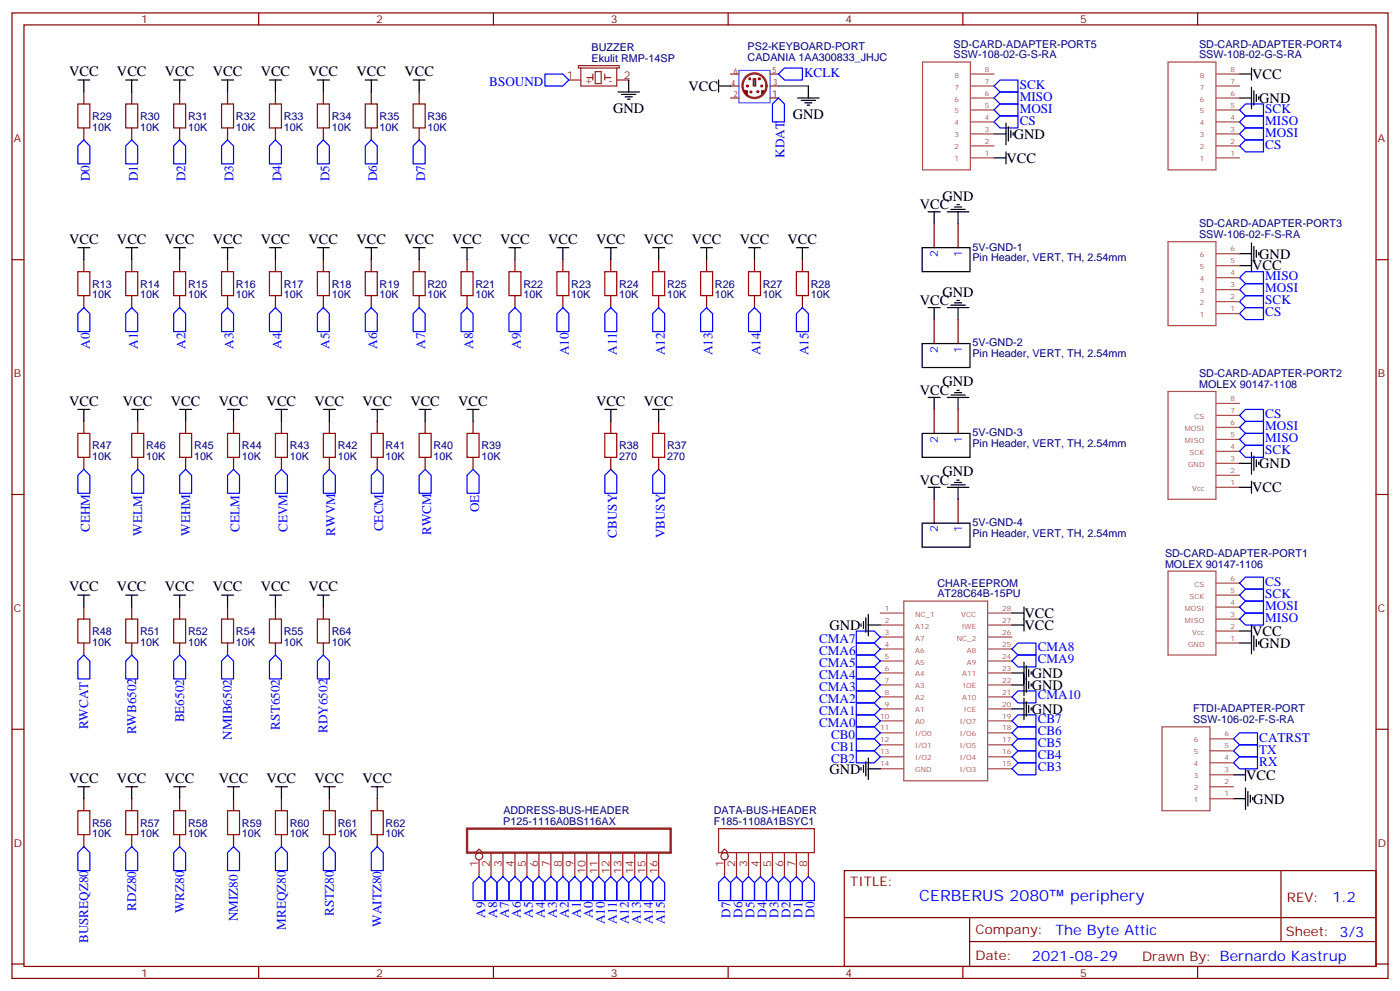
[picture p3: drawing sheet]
<svg xmlns="http://www.w3.org/2000/svg" width="412mm" height="292mm" viewBox="0 0 412 292" stroke-linecap="round" stroke-linejoin="round" font-family="sans-serif">
<g fill="none" stroke="#870000" stroke-width=".35">
<path d="M3.5 3.8h405.4v284.3h-405.4zM7.1 7.3h398.2v277.3h-398.2zM76.2 3.8v3.5M145.3 3.8v3.5M214.5 3.8v3.5M283.6 3.8v3.5M352.8 3.8v3.5M24.7 27.1v3.5M24.7 37.7v3.5M38.8 27.1v3.5M38.8 37.7v3.5M52.9 27.1v3.5"/>
<path d="M52.9 37.7v3.5M67 27.1v3.5M67 37.7v3.5M81.1 27.1v3.5M81.1 37.7v3.5M95.2 27.1v3.5M95.2 37.7v3.5M109.4 27.1v3.5M109.4 37.7v3.5M123.5 27.1v3.5M123.5 37.7v3.5M3.5 76.5h3.6"/>
<path d="M24.7 76.5v3.5M38.8 76.5v3.5M52.9 76.5v3.5M67 76.5v3.5M81.1 76.5v3.5M95.2 76.5v3.5M109.4 76.5v3.5M123.5 76.5v3.5M137.6 76.5v3.5M151.7 76.5v3.5M165.8 76.5v3.5M179.9 76.5v3.5"/>
<path d="M194 76.5v3.5M208.1 76.5v3.5M222.2 76.5v3.5M236.4 76.5v3.5M405.3 76.5h3.6M24.7 87.1v3.5M38.8 87.1v3.5M52.9 87.1v3.5M67 87.1v3.5M81.1 87.1v3.5M95.2 87.1v3.5M109.4 87.1v3.5"/>
<path d="M123.5 87.1v3.5M137.6 87.1v3.5M151.7 87.1v3.5M165.8 87.1v3.5M179.9 87.1v3.5M194 87.1v3.5M208.1 87.1v3.5M222.2 87.1v3.5M236.4 87.1v3.5M24.7 124.1v3.5M24.7 134.7v3.5M40.6 124.1v3.5"/>
<path d="M40.6 134.7v3.5M54.7 124.1v3.5M54.7 134.7v3.5M68.8 124.1v3.5M68.8 134.7v3.5M82.9 124.1v3.5M82.9 134.7v3.5M97 124.1v3.5M97 134.7v3.5M111.1 124.1v3.5M111.1 134.7v3.5M125.2 124.1v3.5"/>
<path d="M125.2 134.7v3.5M139.3 124.1v3.5M139.3 134.7v3.5M179.9 124.1v3.5M179.9 134.7v3.5M194 124.1v3.5M194 134.7v3.5M3.5 145.6h3.6M405.3 145.6h3.6M24.7 178.8v3.5M38.8 178.8v3.5M52.9 178.8v3.5"/>
<path d="M67 178.8v3.5M81.1 178.8v3.5M24.7 189.4v3.5M38.8 189.4v3.5M52.9 189.4v3.5M67 189.4v3.5M81.1 189.4v3.5M3.5 214.8h3.6M405.3 214.8h3.6M24.7 235.2v3.6M38.8 235.2v3.6M52.9 235.2v3.6"/>
<path d="M68.8 235.2v3.6M82.9 235.2v3.6M97 235.2v3.6M24.7 245.8v3.5M38.8 245.8v3.5M52.9 245.8v3.5M68.8 245.8v3.5M82.9 245.8v3.5M97 245.8v3.5M248.7 256.4h156.6v28.2h-156.6zM377.3 256.4v20.9M248.7 270.2h156.5"/>
<path d="M285.6 277.3h119.6M285.6 270.2v14.2M3.5 283.9h3.6M76.2 284.6v3.5M145.3 284.6v3.5M214.5 284.6v3.5M283.6 284.6v3.5M352.8 284.6v3.5M405.3 283.9h3.6"/>
</g>
<g fill="none" stroke="#a10000" stroke-width=".35">
<path d="M22.9 30.6h3.6v7.1h-3.6zM37 30.6h3.6v7.1h-3.6zM51.2 30.6h3.5v7.1h-3.5zM65.3 30.6h3.5v7.1h-3.5zM79.4 30.6h3.5v7.1h-3.5zM93.5 30.6h3.5v7.1h-3.5zM107.6 30.6h3.5v7.1h-3.5zM121.7 30.6h3.5v7.1h-3.5zM22.9 80h3.6v7.1h-3.6zM37 80h3.6v7.1h-3.6zM51.2 80h3.5v7.1h-3.5zM65.3 80h3.5v7.1h-3.5z"/>
<path d="M79.4 80h3.5v7.1h-3.5zM93.5 80h3.5v7.1h-3.5zM107.6 80h3.5v7.1h-3.5zM121.7 80h3.5v7.1h-3.5zM135.8 80h3.5v7.1h-3.5zM149.9 80h3.6v7.1h-3.6zM164 80h3.6v7.1h-3.6zM178.2 80h3.5v7.1h-3.5zM192.3 80h3.5v7.1h-3.5zM206.4 80h3.5v7.1h-3.5zM220.5 80h3.5v7.1h-3.5zM234.6 80h3.5v7.1h-3.5z"/>
<path d="M22.9 127.6h3.6v7.1h-3.6zM38.8 127.6h3.5v7.1h-3.5zM52.9 127.6h3.5v7.1h-3.5zM67 127.6h3.6v7.1h-3.6zM81.1 127.6h3.6v7.1h-3.6zM95.2 127.6h3.6v7.1h-3.6zM109.4 127.6h3.5v7.1h-3.5zM123.5 127.6h3.5v7.1h-3.5zM137.6 127.6h3.5v7.1h-3.5zM178.2 127.6h3.5v7.1h-3.5zM192.3 127.6h3.5v7.1h-3.5zM22.9 182.3h3.6v7.1h-3.6z"/>
<path d="M37 182.3h3.6v7.1h-3.6zM51.2 182.3h3.5v7.1h-3.5zM65.3 182.3h3.5v7.1h-3.5zM79.4 182.3h3.5v7.1h-3.5zM22.9 238.8h3.6v7h-3.6zM37 238.8h3.6v7h-3.6zM51.2 238.8h3.5v7h-3.5zM67 238.8h3.6v7h-3.6zM81.1 238.8h3.6v7h-3.6zM95.2 238.8h3.6v7h-3.6z"/>
</g>
<g fill="none" stroke="#00f" stroke-width=".35">
<path d="M24.7 41.2l1.8 1.8v5.3h-3.6v-5.3zM38.8 41.2l1.8 1.8v5.3h-3.6v-5.3zM52.9 41.2l1.8 1.8v5.3h-3.5v-5.3zM67 41.2l1.8 1.8v5.3h-3.5v-5.3zM79.4 43l1.7-1.8 1.8 1.8v5.3h-3.5zM95.2 41.2l1.8 1.8v5.3h-3.5v-5.3zM109.4 41.2l1.7 1.8v5.3h-3.5v-5.3zM123.5 41.2l1.7 1.8v5.3h-3.5v-5.3zM24.7 90.6l1.8 1.8v5.2h-3.6v-5.2zM38.8 90.6l1.8 1.8v5.2h-3.6v-5.2zM52.9 90.6l1.8 1.8v5.2h-3.5v-5.2zM67 90.6l1.8 1.8v5.2h-3.5v-5.2z"/>
<path d="M79.4 92.4l1.7-1.8 1.8 1.8v5.2h-3.5zM95.2 90.6l1.8 1.8v5.2h-3.5v-5.2zM109.4 90.6l1.7 1.8v5.2h-3.5v-5.2zM123.5 90.6l1.7 1.8v5.2h-3.5v-5.2zM137.6 90.6l1.7 1.8v5.2h-3.5v-5.2zM151.7 90.6l1.8 1.8v5.2h-3.6v-5.2zM165.8 90.6l1.8 1.8v5.2h-3.6v-5.2zM179.9 90.6l1.8 1.8v5.2h-3.5v-5.2zM194 90.6l1.8 1.8v5.2h-3.5v-5.2zM208.1 90.6l1.8 1.8v5.2h-3.5v-5.2zM222.2 90.6l1.8 1.8v5.2h-3.5v-5.2zM236.4 90.6l1.7 1.8v5.2h-3.5v-5.2z"/>
<path d="M22.9 140l1.8-1.8 1.8 1.8v5.3h-3.6zM38.8 140l1.8-1.8 1.7 1.8v5.3h-3.5zM54.7 138.2l1.7 1.8v5.3h-3.5v-5.3zM68.8 138.2l1.8 1.8v5.3h-3.6v-5.3zM82.9 138.2l1.8 1.8v5.3h-3.6v-5.3zM95.2 140l1.8-1.8 1.8 1.8v5.3h-3.6zM111.1 138.2l1.8 1.8v5.3h-3.5v-5.3zM125.2 138.2l1.8 1.8v5.3h-3.5v-5.3zM139.3 138.2l1.8 1.8v5.3h-3.5v-5.3zM179.9 138.2l1.8 1.8v5.3h-3.5v-5.3zM194 138.2l1.8 1.8v5.3h-3.5v-5.3zM22.9 194.7l1.8-1.8 1.8 1.8v5.3h-3.6z"/>
<path d="M38.8 192.9l1.8 1.8v5.3h-3.6v-5.3zM52.9 192.9l1.8 1.8v5.3h-3.5v-5.3zM67 192.9l1.8 1.8v5.3h-3.5v-5.3zM81.1 192.9l1.8 1.8v5.3h-3.5v-5.3zM24.7 249.3l1.8 1.8v5.3h-3.6v-5.3zM38.8 249.3l1.8 1.8v5.3h-3.6v-5.3zM52.9 249.3l1.8 1.8v5.3h-3.5v-5.3zM68.8 249.3l1.8 1.8v5.3h-3.6v-5.3zM82.9 249.3l1.8 1.8v5.3h-3.6v-5.3zM97 249.3l1.8 1.8v5.3h-3.6v-5.3z"/>
</g>
<g fill="none" stroke="#000" stroke-width=".35">
<path d="M22.9 120.6h3.6M24.7 120.6v3.5M38.8 120.6h3.5M40.6 120.6v3.5M52.9 120.6h3.5M54.7 120.6v3.5M67 120.6h3.6M68.8 120.6v3.5M81.1 120.6h3.6M82.9 120.6v3.5M95.2 120.6h3.6M97 120.6v3.5"/>
<path d="M109.4 120.6h3.5M111.1 120.6v3.5M123.5 120.6h3.5M125.2 120.6v3.5M137.6 120.6h3.5M139.3 120.6v3.5M178.2 120.6h3.5M179.9 120.6v3.5M192.3 120.6h3.5M194 120.6v3.5M22.9 175.3h3.6M24.7 175.3v3.5"/>
<path d="M37 175.3h3.6M38.8 175.3v3.5M51.2 175.3h3.5M52.9 175.3v3.5M65.3 175.3h3.5M67 175.3v3.5M79.4 175.3h3.5M81.1 175.3v3.5M22.9 231.7h3.6M24.7 231.7v3.5M37 231.7h3.6M38.8 231.7v3.5"/>
<path d="M51.2 231.7h3.5M52.9 231.7v3.5M67 231.7h3.6M68.8 231.7v3.5M81.1 231.7h3.6M82.9 231.7v3.5M95.2 231.7h3.6M97 231.7v3.5"/>
</g>
<path d="M217.7 20.7h9.1v9.6h-9.1z" fill="#fff" stroke="#09f" stroke-width=".35"/>
<path d="M224.4 26.7h1l-1 1.5z" fill="#333" stroke="#900" stroke-width=".35"/>
<circle cx="222.2" cy="25.2" r="3.6" fill="none" stroke="#8c2424" stroke-width=".71"/>
<path d="M221.9 23.2h.7v2.1h-.7z" fill="#666" stroke="#900" stroke-width=".35"/>
<path d="M215.2 25.3h2.5M215.2 28.9h2.5M215.2 21.8h2.5M226.8 25.3h2.5M226.8 28.9h2.5M226.8 21.8h2.5" fill="none" stroke="#8c2424" stroke-width=".35"/>
<g fill="#666" stroke="#900" stroke-width=".35">
<circle cx="220.8" cy="23.2" r=".26"/>
<circle cx="220.1" cy="25.3" r=".26"/>
<circle cx="223.7" cy="23.2" r=".26"/>
<circle cx="224.4" cy="25.3" r=".26"/>
<circle cx="223.2" cy="27" r=".26"/>
</g>
<path d="M219.1 26.7h1v1.5z" fill="#333" stroke="#900" stroke-width=".35"/>
<circle cx="221.2" cy="27.1" r=".26" fill="#666" stroke="#900" stroke-width=".35"/>
<g fill="none" stroke="#8c2424" stroke-width=".35">
<path d="M170.4 19.3h12v.7h-12zM167.6 23.6h3.5M171.1 20v5.3h10.6v-5.3M172.9 22.9h1.7M174.6 21.8v1.8M175.3 21.1h1.8v3.5h-1.8zM178.2 22.9h1.7M178.2 21.8v1.8M181.7 23.6h3.5M140.1 251.1l1-1.1 1.1 1.1M141.1 253.2v5M144.6 251.1v7.1"/>
<path d="M148.2 251.1v7.1M151.7 251.1v7.1M155.2 251.1v7.1M158.7 251.1v7.1M162.3 251.1v7.1M165.8 251.1v7.1M169.3 251.1v7.1M172.9 251.1v7.1M176.4 251.1v7.1M179.9 251.1v7.1M183.4 251.1v7.1M187 251.1v7.1"/>
<path d="M190.5 251.1v7.1M194 251.1v7.1M211.7 244.1h28.2v7h-28.2zM212.4 251.1l1-1.1 1.1 1.1M213.4 253.2v5M217 251.1v7.1M220.5 251.1v7.1M224 251.1v7.1M227.5 251.1v7.1M231.1 251.1v7.1M234.6 251.1v7.1M238.1 251.1v7.1"/>
<circle cx="141.1" cy="252.2" r="1.06"/>
<circle cx="213.4" cy="252.2" r="1.06"/>
</g>
<g fill="none" stroke="#00f" stroke-width=".35">
<path d="M160.5 21.8h5.3l1.8 1.8-1.8 1.7h-5.3zM229.3 21.8l1.8-1.8h5.3v3.6h-5.3zM229.3 28.9l1.8 1.7v5.3h-3.6v-5.3zM292.8 25.3l1.8-1.7h5.3v3.5h-5.3zM292.8 28.9l1.8-1.8h5.3v3.5h-5.3zM292.8 35.9l1.8-1.8h5.3v3.6h-5.3zM294.6 30.6h5.3v3.5h-5.3l-1.8-1.7zM365.1 32.4l1.8-1.8h5.3v3.5h-5.3zM365.1 35.9l1.8-1.8h5.3v3.6h-5.3zM365.1 39.4l1.8-1.7h5.3v3.5h-5.3zM365.1 43l1.8-1.8h5.3v3.5h-5.3zM365.1 88.8l1.8-1.7h5.3v3.5h-5.3z"/>
<path d="M365.1 81.8l1.8-1.8h5.3v3.5h-5.3zM365.1 85.3l1.8-1.8h5.3v3.6h-5.3zM365.1 92.4l1.8-1.8h5.3v3.5h-5.3zM365.1 122.3l1.8-1.7h5.3v3.5h-5.3zM365.1 125.9l1.8-1.8h5.3v3.5h-5.3zM365.1 129.4l1.8-1.8h5.3v3.6h-5.3zM365.1 132.9l1.8-1.7h5.3v3.5h-5.3zM365.1 175.3l1.8-1.8h5.3v3.5h-5.3zM365.1 178.8l1.8-1.8h5.3v3.6h-5.3zM365.1 171.7l1.8-1.7h5.3v3.5h-5.3zM95.2 192.9l1.8 1.8v5.3h-3.5v-5.3zM252.2 185.8h5.3l1.8 1.8-1.8 1.8h-5.3z"/>
<path d="M252.2 189.4h5.3l1.8 1.7-1.8 1.8h-5.3zM252.2 192.9h5.3l1.8 1.8-1.8 1.7h-5.3zM252.2 196.4h5.3l1.8 1.8-1.8 1.8h-5.3zM252.2 200h5.3l1.8 1.7-1.8 1.8h-5.3zM298.1 194.7l1.8-1.8h5.3v3.5h-5.3zM298.1 191.1l1.8-1.7h5.3v3.5h-5.3zM365.1 182.3l1.8-1.7h5.3v3.5h-5.3zM252.2 217.6h5.3l1.8 1.8-1.8 1.7h-5.3zM252.2 214.1h5.3l1.8 1.7-1.8 1.8h-5.3zM252.2 203.5h5.3l1.8 1.7-1.8 1.8h-5.3zM252.2 207h5.3l1.8 1.8-1.8 1.7h-5.3zM252.2 210.5h5.3l1.8 1.8-1.8 1.8h-5.3z"/>
<path d="M298.1 212.3l1.8-1.8h5.3v3.6h-5.3zM298.1 215.8l1.8-1.7h5.3v3.5h-5.3zM298.1 219.4l1.8-1.8h5.3v3.5h-5.3zM298.1 205.2l1.8-1.7h5.3v3.5h-5.3zM365.1 215.8h5.3v3.6h-5.3l-1.7-1.8zM365.1 219.4h5.3v3.5h-5.3l-1.7-1.8zM252.2 221.1h5.3l1.8 1.8-1.8 1.7h-5.3zM298.1 222.9l1.8-1.8h5.3v3.5h-5.3zM298.1 226.4l1.8-1.8h5.3v3.6h-5.3zM363.4 224.6l1.7-1.7h5.3v3.5h-5.3zM111.1 249.3l1.8 1.8v5.3h-3.5v-5.3zM141.1 258.2l1.8 1.7v5.3h-3.6v-5.3z"/>
<path d="M144.6 258.2l1.8 1.7v5.3h-3.5v-5.3zM148.2 258.2l1.7 1.7v5.3h-3.5v-5.3zM151.7 258.2l1.8 1.7v5.3h-3.6v-5.3zM155.2 258.2l1.8 1.7v5.3h-3.5v-5.3zM158.7 258.2l1.8 1.7v5.3h-3.5v-5.3zM162.3 258.2l1.7 1.7v5.3h-3.5v-5.3zM165.8 258.2l1.8 1.7v5.3h-3.6v-5.3zM169.3 258.2l1.8 1.7v5.3h-3.5v-5.3zM172.9 258.2l1.7 1.7v5.3h-3.5v-5.3zM176.4 258.2l1.8 1.7v5.3h-3.6v-5.3zM179.9 258.2l1.8 1.7v5.3h-3.5v-5.3zM183.4 258.2l1.8 1.7v5.3h-3.5v-5.3z"/>
<path d="M187 258.2l1.7 1.7v5.3h-3.5v-5.3zM190.5 258.2l1.8 1.7v5.3h-3.6v-5.3zM194 258.2l1.8 1.7v5.3h-3.5v-5.3zM213.4 258.2l1.8 1.7v5.3h-3.5v-5.3zM217 258.2l1.7 1.7v5.3h-3.5v-5.3zM220.5 258.2l1.7 1.7v5.3h-3.5v-5.3zM224 258.2l1.8 1.7v5.3h-3.6v-5.3zM227.5 258.2l1.8 1.7v5.3h-3.5v-5.3zM231.1 258.2l1.7 1.7v5.3h-3.5v-5.3zM234.6 258.2l1.8 1.7v5.3h-3.6v-5.3zM238.1 258.2l1.8 1.7v5.3h-3.5v-5.3z"/>
</g>
<g fill="none" stroke="#000" stroke-width=".35">
<path d="M22.9 23.6h3.6M24.7 23.6v3.5M37 23.6h3.6M38.8 23.6v3.5M51.2 23.6h3.5M52.9 23.6v3.5M65.3 23.6h3.5M67 23.6v3.5M79.4 23.6h3.5M81.1 23.6v3.5M93.5 23.6h3.5M95.2 23.6v3.5"/>
<path d="M107.6 23.6h3.5M109.4 23.6v3.5M121.7 23.6h3.5M123.5 23.6v3.5M182 27.1h6.4M183.1 27.8h4.2M184.1 28.5h2.2M184.9 29.2h.7M185.2 23.6v3.5M211.7 25.3h3.5M211.7 23.6v3.5M234.9 28.9h6.4"/>
<path d="M236 29.6h4.2M237.1 30.3h2.1M237.8 31h.7M238.1 25.3v3.6M292.8 39.4h3.5M296.3 36.3v6.3M297 37.3v4.3M297.7 38.4v2.1M298.4 39.1v.7M365.1 28.9h3.6M365.1 21.8h3.6M368.7 20v3.6"/>
<path d="M368.7 25.7v6.3M369.4 26.7v4.3M370.1 27.8v2.1M370.8 28.5v.7M292.8 46.5h3.5M296.3 44.7v3.6M22.9 73h3.6M24.7 73v3.5M37 73h3.6M38.8 73v3.5M51.2 73h3.5M52.9 73v3.5"/>
<path d="M65.3 73h3.5M67 73v3.5M79.4 73h3.5M81.1 73v3.5M93.5 73h3.5M95.2 73v3.5M107.6 73h3.5M109.4 73v3.5M121.7 73h3.5M123.5 73v3.5M135.8 73h3.5M137.6 73v3.5"/>
<path d="M149.9 73h3.6M151.7 73v3.5M164 73h3.6M165.8 73v3.5M178.2 73h3.5M179.9 73v3.5M192.3 73h3.5M194 73v3.5M206.4 73h3.5M208.1 73v3.5M220.5 73h3.5M222.2 73v3.5"/>
<path d="M234.6 73h3.5M236.4 73v3.5M271.6 73h14.2v7h-14.2zM273.4 62.4h3.5M275.2 62.4v3.5M279 62.4h6.4M280.1 61.7h4.2M281.2 61h2.1M281.9 60.3h.7M282.2 62.4v3.5M365.1 74.7h3.6M365.1 78.2h3.6"/>
<path d="M368.7 71.5v8.5M369.4 72.6v4.2M370.1 73.7v2.1M370.8 74.4v.7M273.4 90.6h3.5M275.2 90.6v3.5M279 90.6h6.4M280.1 89.9h4.2M281.2 89.2h2.1M281.9 88.5h.7M282.2 90.6v3.5M271.6 101.2h14.2v7h-14.2z"/>
<path d="M273.4 117.1h3.5M275.2 117.1v3.5M279 117.1h6.4M280.1 116.3h4.2M281.2 115.6h2.1M281.9 114.9h.7M282.2 117.1v3.5M271.6 127.6h14.2v7.1h-14.2zM365.1 136.5h3.6M368.7 133.3v6.3M369.4 134.3v4.3M370.1 135.4v2.1"/>
<path d="M370.8 136.1v.7M271.6 154.1h14.2v7h-14.2zM273.4 143.5h3.5M275.2 143.5v3.5M279 143.5h6.4M280.1 142.8h4.2M281.2 142.1h2.1M281.9 141.4h.7M282.2 143.5v3.5M365.1 143.5h3.6M368.7 141.7v3.6M93.5 175.3h3.5"/>
<path d="M95.2 175.3v3.5M301.6 178.8v7M253.6 183.7v.7M254.4 183v2.1M255.1 182v4.2M255.8 184.1h3.5M255.8 180.9v6.4M298.1 198.2h3.5M298.1 184.1h3.5M298.1 180.6h3.5M301.6 195v9.9M302.3 196.1v7.7"/>
<path d="M303 197.1v2.1M303.7 197.8v.7M365.1 189.4h3.6M365.1 185.8h3.6M368.7 184.1v8.4M369.4 187.3v4.2M370.1 188.3v2.1M370.8 189v.7M298.1 201.7h3.5M298.1 208.8h3.5M301.6 205.6v6.3M302.3 206.7v4.2"/>
<path d="M303 200.7v2.1M303 207.7v2.1M303.7 201.4v.7M303.7 208.4v.7M109.4 231.7h3.5M111.1 231.7v3.5M253.6 226.1v.7M254.4 225.4v2.1M255.1 224.3v4.2M255.8 223.2v6.4M255.8 226.4h3.5M363.4 235.2h3.5"/>
<path d="M363.4 228.2h3.5M366.9 226.4v3.5M366.9 232.1v6.3M367.6 233.1v4.2M368.3 234.2v2.1M369 234.9v.7"/>
</g>
<path d="M229.3 25.3h8.8" fill="none" stroke="#008700" stroke-width=".35"/>
<g fill="none" stroke="#a64a4a" stroke-width=".35">
<path d="M271.7 18.3h14.2v31.7h-14.2zM344.1 18.3h14.1v31.7h-14.1zM285.9 39.4h6.9M285.9 35.9h6.9M285.9 32.4h6.9M285.9 28.9h6.9M285.9 25.3h6.9M285.9 21.8h6.9M358.2 39.4h6.9M358.2 35.9h6.9M358.2 32.4h6.9M358.2 28.9h6.9"/>
<path d="M358.2 25.3h6.9M358.2 21.8h6.9M285.9 46.5h6.9M285.9 43h6.9M358.2 46.5h6.9M358.2 43h6.9M344.1 71.2h14.1v24.7h-14.1zM358.2 78.2h6.9M358.2 74.7h6.9M358.2 92.4h6.9M358.2 88.8h6.9M358.2 85.3h6.9"/>
<path d="M358.2 81.8h6.9M344.1 115.3h14.1v31.7h-14.1zM358.2 118.8h6.9M358.2 140h6.9M358.2 136.5h6.9M358.2 132.9h6.9M358.2 129.4h6.9M358.2 125.9h6.9M358.2 122.3h6.9M358.2 143.5h6.9M266.2 177h24.7v52.9h-24.7zM344.1 168.2h14.1v24.7h-14.1z"/>
<path d="M358.2 178.8h6.9M358.2 175.3h6.9M358.2 171.7h6.9M259.3 180.6h6.9M259.3 184.1h6.9M259.3 187.6h6.9M259.3 191.1h6.9M259.3 194.7h6.9M259.3 198.2h6.9M291.2 180.6h6.9M291.2 184.1h6.9M291.2 187.6h6.9"/>
<path d="M291.2 191.1h6.9M291.2 194.7h6.9M291.2 198.2h6.9M358.2 189.4h6.9M358.2 185.8h6.9M358.2 182.3h6.9M259.3 201.7h6.9M259.3 205.2h6.9M259.3 208.8h6.9M259.3 212.3h6.9M259.3 215.8h6.9M259.3 219.4h6.9"/>
<path d="M291.2 201.7h6.9M291.2 205.2h6.9M291.2 208.8h6.9M291.2 212.3h6.9M291.2 215.8h6.9M291.2 219.4h6.9M342.3 214.1h14.1v24.7h-14.1zM356.4 217.6h7M259.3 222.9h6.9M259.3 226.4h6.9M291.2 222.9h6.9M291.2 226.4h6.9"/>
<path d="M356.4 235.2h7M356.4 231.7h7M356.4 228.2h7M356.4 224.6h7M356.4 221.1h7"/>
</g>
<path d="M137.6 244.1h60v7h-60z" fill="none" stroke="#8c2424" stroke-width=".71"/>
<path d="M93.5 182.3h3.5v7.1h-3.5zM109.4 238.8h3.5v7h-3.5z" fill="none" stroke="#a10000" stroke-width=".35"/>
<path d="M275.2 65.9v7.1M282.2 65.9v7.1M275.2 94.1v7.1M282.2 94.1v7.1M275.2 120.6v7M282.2 120.6v7M275.2 147v7.1M282.2 147v7.1M95.2 178.8v3.5M95.2 189.4v3.5M111.1 235.2v3.6M111.1 245.8v3.5" fill="none" stroke="#870000" stroke-width=".35"/>
<g font-size="4.6" fill="#00f">
<text x="270.8" y="265.4">CERBERUS 2080</text>
<text x="315.3" y="265.4">periphery</text>
</g>
<g font-size="4.2">
<text x="20.3" y="22.4">VCC</text>
<text x="34.5" y="22.4">VCC</text>
<text x="48.6" y="22.4">VCC</text>
<text x="62.7" y="22.4">VCC</text>
<text x="76.8" y="22.4">VCC</text>
<text x="90.9" y="22.4">VCC</text>
<text x="105" y="22.4">VCC</text>
<text x="119.1" y="22.4">VCC</text>
<text x="368.8" y="23.2">VCC</text>
<text x="202.8" y="26.7">VCC</text>
<text x="180.6" y="33.2">GND</text>
<text x="233.5" y="34.9">GND</text>
<text x="370.9" y="30.3">GND</text>
<text x="298.6" y="40.9">GND</text>
<text x="296.5" y="47.9">VCC</text>
<text x="277.6" y="59.1">GND</text>
<text x="270.9" y="61.7">VCC</text>
<text x="20.3" y="71.8">VCC</text>
<text x="34.5" y="71.8">VCC</text>
<text x="48.6" y="71.8">VCC</text>
<text x="62.7" y="71.8">VCC</text>
<text x="76.8" y="71.8">VCC</text>
<text x="90.9" y="71.8">VCC</text>
<text x="105" y="71.8">VCC</text>
<text x="119.1" y="71.8">VCC</text>
<text x="133.2" y="71.8">VCC</text>
<text x="147.3" y="71.8">VCC</text>
<text x="161.5" y="71.8">VCC</text>
<text x="175.6" y="71.8">VCC</text>
<text x="189.7" y="71.8">VCC</text>
<text x="203.8" y="71.8">VCC</text>
<text x="217.9" y="71.8">VCC</text>
<text x="232" y="71.8">VCC</text>
<text x="370.9" y="76.1">GND</text>
<text x="368.8" y="79.7">VCC</text>
<text x="270.9" y="89.9">VCC</text>
<text x="277.6" y="87.4">GND</text>
<text x="277.6" y="113.8">GND</text>
<text x="20.3" y="119.5">VCC</text>
<text x="36.2" y="119.5">VCC</text>
<text x="50.3" y="119.5">VCC</text>
<text x="64.4" y="119.5">VCC</text>
<text x="78.5" y="119.5">VCC</text>
<text x="92.7" y="119.5">VCC</text>
<text x="106.8" y="119.5">VCC</text>
<text x="120.9" y="119.5">VCC</text>
<text x="135" y="119.5">VCC</text>
<text x="175.6" y="119.5">VCC</text>
<text x="189.7" y="119.5">VCC</text>
<text x="270.9" y="116.3">VCC</text>
<text x="370.9" y="137.9">GND</text>
<text x="270.9" y="142.8">VCC</text>
<text x="277.6" y="140.3">GND</text>
<text x="368.8" y="144.9">VCC</text>
<text x="20.3" y="174.1">VCC</text>
<text x="34.5" y="174.1">VCC</text>
<text x="48.6" y="174.1">VCC</text>
<text x="62.7" y="174.1">VCC</text>
<text x="76.8" y="174.1">VCC</text>
<text x="90.9" y="174.1">VCC</text>
<text x="244.3" y="185.5">GND</text>
<text x="301.8" y="185.5">VCC</text>
<text x="301.8" y="182">VCC</text>
<text x="368.8" y="187.3">VCC</text>
<text x="370.9" y="190.8">GND</text>
<text x="303.9" y="199.6">GND</text>
<text x="303.9" y="203.1">GND</text>
<text x="303.9" y="210.2">GND</text>
<text x="244.3" y="227.8">GND</text>
<text x="20.3" y="230.6">VCC</text>
<text x="34.5" y="230.6">VCC</text>
<text x="48.6" y="230.6">VCC</text>
<text x="64.4" y="230.6">VCC</text>
<text x="78.5" y="230.6">VCC</text>
<text x="92.7" y="230.6">VCC</text>
<text x="106.8" y="230.6">VCC</text>
<text x="367.1" y="229.6">VCC</text>
<text x="369.2" y="236.6">GND</text>
</g>
<g font-size="4.2" fill="#00f">
<text x="392.5" y="265.7">1.2</text>
<text x="310.9" y="275.2">The Byte Attic</text>
<text x="304" y="283">2021-08-29</text>
</g>
<g font-size="3.9" fill="#00f">
<text x="236.9" y="22.6">KCLK</text>
<text x="144.1" y="25.3">BSOUND</text>
<text x="300.4" y="26.1">SCK</text>
<text x="300.4" y="29.7">MISO</text>
<text x="300.4" y="33.2">MOSI</text>
<text x="372.7" y="33.2">SCK</text>
<text x="300.4" y="36.7">CS</text>
<text x="372.7" y="36.7">MISO</text>
<text x="372.7" y="40.3">MOSI</text>
<text x="231.1" y="46.5" transform="rotate(-90 231.1 46.5)">KDAT</text>
<text x="372.7" y="43.8">CS</text>
<text x="26.5" y="53.4" transform="rotate(-90 26.5 53.4)">D0</text>
<text x="40.6" y="53.4" transform="rotate(-90 40.6 53.4)">D1</text>
<text x="54.7" y="53.4" transform="rotate(-90 54.7 53.4)">D2</text>
<text x="68.8" y="53.4" transform="rotate(-90 68.8 53.4)">D3</text>
<text x="82.9" y="53.4" transform="rotate(-90 82.9 53.4)">D4</text>
<text x="97" y="53.4" transform="rotate(-90 97 53.4)">D5</text>
<text x="111.1" y="53.4" transform="rotate(-90 111.1 53.4)">D6</text>
<text x="125.2" y="53.4" transform="rotate(-90 125.2 53.4)">D7</text>
<text x="372.7" y="82.6">MISO</text>
<text x="372.7" y="89.6">SCK</text>
<text x="372.7" y="86.1">MOSI</text>
<text x="372.7" y="93.2">CS</text>
<text x="26.5" y="102.8" transform="rotate(-90 26.5 102.8)">A0</text>
<text x="40.6" y="102.8" transform="rotate(-90 40.6 102.8)">A1</text>
<text x="54.7" y="102.8" transform="rotate(-90 54.7 102.8)">A2</text>
<text x="68.8" y="102.8" transform="rotate(-90 68.8 102.8)">A3</text>
<text x="82.9" y="102.8" transform="rotate(-90 82.9 102.8)">A4</text>
<text x="97" y="102.8" transform="rotate(-90 97 102.8)">A5</text>
<text x="111.1" y="102.8" transform="rotate(-90 111.1 102.8)">A6</text>
<text x="125.2" y="102.8" transform="rotate(-90 125.2 102.8)">A7</text>
<text x="139.3" y="102.8" transform="rotate(-90 139.3 102.8)">A8</text>
<text x="153.5" y="102.8" transform="rotate(-90 153.5 102.8)">A9</text>
<text x="167.6" y="104.7" transform="rotate(-90 167.6 104.7)">A10</text>
<text x="181.7" y="104.5" transform="rotate(-90 181.7 104.5)">A11</text>
<text x="195.8" y="104.7" transform="rotate(-90 195.8 104.7)">A12</text>
<text x="209.9" y="104.7" transform="rotate(-90 209.9 104.7)">A13</text>
<text x="224" y="104.7" transform="rotate(-90 224 104.7)">A14</text>
<text x="238.1" y="104.7" transform="rotate(-90 238.1 104.7)">A15</text>
<text x="372.7" y="123.2">CS</text>
<text x="372.7" y="126.7">MOSI</text>
<text x="372.7" y="130.2">MISO</text>
<text x="372.7" y="133.7">SCK</text>
<text x="141.1" y="150.8" transform="rotate(-90 141.1 150.8)">OE</text>
<text x="26.5" y="156.7" transform="rotate(-90 26.5 156.7)">CEHM</text>
<text x="41.9" y="157.8" transform="rotate(-90 41.9 157.8)">WELM</text>
<text x="56" y="157.8" transform="rotate(-90 56 157.8)">WEHM</text>
<text x="70.6" y="156.7" transform="rotate(-90 70.6 156.7)">CELM</text>
<text x="84.7" y="156.7" transform="rotate(-90 84.7 156.7)">CEVM</text>
<text x="98.8" y="157.7" transform="rotate(-90 98.8 157.7)">RWVM</text>
<text x="112.9" y="156.5" transform="rotate(-90 112.9 156.5)">CECM</text>
<text x="127" y="157.5" transform="rotate(-90 127 157.5)">RWCM</text>
<text x="181.7" y="158.4" transform="rotate(-90 181.7 158.4)">CBUSY</text>
<text x="195.8" y="158.6" transform="rotate(-90 195.8 158.6)">VBUSY</text>
<text x="372.7" y="172.6">CS</text>
<text x="372.7" y="176.1">SCK</text>
<text x="372.7" y="179.6">MOSI</text>
<text x="372.7" y="183.1">MISO</text>
<text x="241.3" y="189.5">CMA7</text>
<text x="305.7" y="191.9">CMA8</text>
<text x="241.3" y="193">CMA6</text>
<text x="241.3" y="196.5">CMA5</text>
<text x="305.7" y="195.4">CMA9</text>
<text x="241.3" y="200.1">CMA4</text>
<text x="241.3" y="203.6">CMA3</text>
<text x="241.3" y="207.1">CMA2</text>
<text x="305.7" y="206">CMA10</text>
<text x="26" y="214.8" transform="rotate(-90 26 214.8)">RWCAT</text>
<text x="54.2" y="212.7" transform="rotate(-90 54.2 212.7)">BE6502</text>
<text x="82.4" y="214.8" transform="rotate(-90 82.4 214.8)">RST6502</text>
<text x="96.4" y="215.9" transform="rotate(-90 96.4 215.9)">RDY6502</text>
<text x="241.3" y="210.6">CMA1</text>
<text x="241.3" y="214.2">CMA0</text>
<text x="305.7" y="213">CB7</text>
<text x="40.1" y="216.3" transform="rotate(-90 40.1 216.3)">RWB6502</text>
<text x="68.3" y="217.9" transform="rotate(-90 68.3 217.9)">NMIB6502</text>
<text x="244.8" y="221.2">CB1</text>
<text x="244.8" y="217.7">CB0</text>
<text x="305.7" y="216.6">CB6</text>
<text x="305.7" y="220.1">CB5</text>
<text x="370.9" y="221.9">TX</text>
<text x="370.9" y="218.4">CATRST</text>
<text x="244.8" y="224.7">CB2</text>
<text x="305.7" y="223.6">CB4</text>
<text x="305.7" y="227.1">CB3</text>
<text x="370.9" y="225.5">RX</text>
<text x="40.1" y="268.1" transform="rotate(-90 40.1 268.1)">RDZ80</text>
<text x="54.2" y="269" transform="rotate(-90 54.2 269)">WRZ80</text>
<text x="98.3" y="269.8" transform="rotate(-90 98.3 269.8)">RSTZ80</text>
<text x="70.1" y="271.4" transform="rotate(-90 70.1 271.4)">NMIZ80</text>
<text x="84.2" y="273.8" transform="rotate(-90 84.2 273.8)">MREQZ80</text>
<text x="112.4" y="273" transform="rotate(-90 112.4 273)">WAITZ80</text>
<text x="142.9" y="270.3" transform="rotate(-90 142.9 270.3)">A9</text>
<text x="146.4" y="270.3" transform="rotate(-90 146.4 270.3)">A8</text>
<text x="149.9" y="270.3" transform="rotate(-90 149.9 270.3)">A7</text>
<text x="153.5" y="270.3" transform="rotate(-90 153.5 270.3)">A6</text>
<text x="157" y="270.3" transform="rotate(-90 157 270.3)">A5</text>
<text x="160.5" y="270.3" transform="rotate(-90 160.5 270.3)">A4</text>
<text x="164" y="270.3" transform="rotate(-90 164 270.3)">A3</text>
<text x="167.6" y="270.3" transform="rotate(-90 167.6 270.3)">A2</text>
<text x="171.1" y="270.3" transform="rotate(-90 171.1 270.3)">A1</text>
<text x="174.6" y="270.3" transform="rotate(-90 174.6 270.3)">A0</text>
<text x="178.2" y="272.2" transform="rotate(-90 178.2 272.2)">A10</text>
<text x="181.7" y="272.1" transform="rotate(-90 181.7 272.1)">A11</text>
<text x="185.2" y="272.2" transform="rotate(-90 185.2 272.2)">A12</text>
<text x="188.7" y="272.2" transform="rotate(-90 188.7 272.2)">A13</text>
<text x="192.3" y="272.2" transform="rotate(-90 192.3 272.2)">A14</text>
<text x="195.8" y="272.2" transform="rotate(-90 195.8 272.2)">A15</text>
<text x="215.2" y="270.3" transform="rotate(-90 215.2 270.3)">D7</text>
<text x="218.7" y="270.3" transform="rotate(-90 218.7 270.3)">D6</text>
<text x="222.2" y="270.3" transform="rotate(-90 222.2 270.3)">D5</text>
<text x="225.8" y="270.3" transform="rotate(-90 225.8 270.3)">D4</text>
<text x="229.3" y="270.3" transform="rotate(-90 229.3 270.3)">D3</text>
<text x="232.8" y="270.3" transform="rotate(-90 232.8 270.3)">D2</text>
<text x="236.4" y="270.3" transform="rotate(-90 236.4 270.3)">D1</text>
<text x="239.9" y="270.3" transform="rotate(-90 239.9 270.3)">D0</text>
<text x="26" y="277.8" transform="rotate(-90 26 277.8)">BUSREQZ80</text>
</g>
<g font-size="3.9" fill="#800">
<text x="250.5" y="261">TITLE:</text>
<text x="379.1" y="265.7">REV:</text>
<text x="287.4" y="275.2">Company:</text>
<text x="378.7" y="275.8">Sheet: 3/3</text>
<text x="287.4" y="282.9">Date:</text>
<text x="336.4" y="282.9">Drawn By: Bernardo Kastrup</text>
</g>
<g font-size="3.2" fill="#800">
<text x="41.6" y="6.8">1</text>
<text x="110.8" y="6.8">2</text>
<text x="179.9" y="6.8">3</text>
<text x="249.1" y="6.8">4</text>
<text x="318.2" y="6.8">5</text>
<text x="4.1" y="41.9">A</text>
<text x="405.9" y="41.9">A</text>
<text x="4.1" y="111.1">B</text>
<text x="405.9" y="111.1">B</text>
<text x="4.1" y="180.2">C</text>
<text x="405.9" y="180.2">C</text>
<text x="4.1" y="249.3">D</text>
<text x="405.9" y="249.3">D</text>
<text x="41.6" y="287.6">1</text>
<text x="110.8" y="287.6">2</text>
<text x="179.9" y="287.6">3</text>
<text x="249.1" y="287.6">4</text>
<text x="318.2" y="287.6">5</text>
</g>
<g font-size="3.2" fill="#000080">
<text x="174.3" y="15.1">BUZZER</text>
<text x="220.2" y="14.9">PS2-KEYBOARD-PORT</text>
<text x="280.9" y="17.2">SSW-108-02-G-S-RA</text>
<text x="280.9" y="14">SD-CARD-ADAPTER-PORT5</text>
<text x="353.2" y="17.2">SSW-108-02-G-S-RA</text>
<text x="353.2" y="14">SD-CARD-ADAPTER-PORT4</text>
<text x="174.3" y="18.3">Ekulit RMP-14SP</text>
<text x="220.2" y="18">CADANIA 1AA300833_JHJC</text>
<text x="27.2" y="35.3">R29</text>
<text x="41.3" y="35.3">R30</text>
<text x="55.4" y="35.3">R31</text>
<text x="69.5" y="35.3">R32</text>
<text x="83.6" y="35.3">R33</text>
<text x="97.7" y="35.3">R34</text>
<text x="111.8" y="35.3">R35</text>
<text x="125.9" y="35.3">R36</text>
<text x="27.2" y="38.5">10K</text>
<text x="41.3" y="38.5">10K</text>
<text x="55.4" y="38.5">10K</text>
<text x="69.5" y="38.5">10K</text>
<text x="83.6" y="38.5">10K</text>
<text x="97.7" y="38.5">10K</text>
<text x="111.8" y="38.5">10K</text>
<text x="125.9" y="38.5">10K</text>
<text x="353.2" y="70.1">SSW-106-02-F-S-RA</text>
<text x="353.2" y="67">SD-CARD-ADAPTER-PORT3</text>
<text x="286.5" y="77">Pin Header, VERT, TH, 2.54mm</text>
<text x="286.5" y="73.8">5V-GND-1</text>
<text x="27.2" y="87.9">10K</text>
<text x="27.2" y="84.7">R13</text>
<text x="41.3" y="87.9">10K</text>
<text x="41.3" y="84.7">R14</text>
<text x="55.4" y="87.9">10K</text>
<text x="55.4" y="84.7">R15</text>
<text x="69.5" y="87.9">10K</text>
<text x="69.5" y="84.7">R16</text>
<text x="83.6" y="87.9">10K</text>
<text x="83.6" y="84.7">R17</text>
<text x="97.7" y="87.9">10K</text>
<text x="97.7" y="84.7">R18</text>
<text x="111.8" y="87.9">10K</text>
<text x="111.8" y="84.7">R19</text>
<text x="125.9" y="87.9">10K</text>
<text x="125.9" y="84.7">R20</text>
<text x="140.1" y="87.9">10K</text>
<text x="140.1" y="84.7">R21</text>
<text x="154.2" y="87.9">10K</text>
<text x="154.2" y="84.7">R22</text>
<text x="168.3" y="87.9">10K</text>
<text x="168.3" y="84.7">R23</text>
<text x="182.4" y="87.9">10K</text>
<text x="182.4" y="84.7">R24</text>
<text x="196.5" y="87.9">10K</text>
<text x="196.5" y="84.7">R25</text>
<text x="210.6" y="87.9">10K</text>
<text x="210.6" y="84.7">R26</text>
<text x="224.7" y="87.9">10K</text>
<text x="224.7" y="84.7">R27</text>
<text x="238.8" y="87.9">10K</text>
<text x="238.8" y="84.7">R28</text>
<text x="286.5" y="105.2">Pin Header, VERT, TH, 2.54mm</text>
<text x="286.5" y="102">5V-GND-2</text>
<text x="353.2" y="111.1">SD-CARD-ADAPTER-PORT2</text>
<text x="353.2" y="114.2">MOLEX 90147-1108</text>
<text x="286.5" y="131.6">Pin Header, VERT, TH, 2.54mm</text>
<text x="286.5" y="128.5">5V-GND-3</text>
<text x="27.2" y="135.5">10K</text>
<text x="27.2" y="132.3">R47</text>
<text x="43" y="135.5">10K</text>
<text x="43" y="132.3">R46</text>
<text x="57.1" y="135.5">10K</text>
<text x="57.1" y="132.3">R45</text>
<text x="71.3" y="135.5">10K</text>
<text x="71.3" y="132.3">R44</text>
<text x="85.4" y="135.5">10K</text>
<text x="85.4" y="132.3">R43</text>
<text x="99.5" y="135.5">10K</text>
<text x="99.5" y="132.3">R42</text>
<text x="113.6" y="135.5">10K</text>
<text x="113.6" y="132.3">R41</text>
<text x="127.7" y="135.5">10K</text>
<text x="127.7" y="132.3">R40</text>
<text x="141.8" y="135.5">10K</text>
<text x="141.8" y="132.3">R39</text>
<text x="182.4" y="135.5">270</text>
<text x="182.4" y="132.3">R38</text>
<text x="196.5" y="135.5">270</text>
<text x="196.5" y="132.3">R37</text>
<text x="286.5" y="154.9">5V-GND-4</text>
<text x="286.5" y="158.1">Pin Header, VERT, TH, 2.54mm</text>
<text x="343.2" y="167.1">MOLEX 90147-1106</text>
<text x="343.2" y="164">SD-CARD-ADAPTER-PORT1</text>
<text x="276.1" y="172.9">CHAR-EEPROM</text>
<text x="276.1" y="176">AT28C64B-15PU</text>
<text x="27.2" y="190.2">10K</text>
<text x="27.2" y="187">R48</text>
<text x="41.3" y="190.2">10K</text>
<text x="41.3" y="187">R51</text>
<text x="55.4" y="190.2">10K</text>
<text x="55.4" y="187">R52</text>
<text x="69.5" y="190.2">10K</text>
<text x="69.5" y="187">R54</text>
<text x="83.6" y="190.2">10K</text>
<text x="83.6" y="187">R55</text>
<text x="97.7" y="190.2">10K</text>
<text x="97.7" y="187">R64</text>
<text x="351.4" y="209.8">FTDI-ADAPTER-PORT</text>
<text x="351.4" y="213">SSW-106-02-F-S-RA</text>
<text x="148.3" y="239.8">ADDRESS-BUS-HEADER</text>
<text x="210.3" y="239.8">DATA-BUS-HEADER</text>
<text x="27.2" y="243.5">R56</text>
<text x="41.3" y="243.5">R57</text>
<text x="55.4" y="243.5">R58</text>
<text x="71.3" y="243.5">R59</text>
<text x="85.4" y="243.5">R60</text>
<text x="99.5" y="243.5">R61</text>
<text x="113.6" y="243.5">R62</text>
<text x="148.3" y="243">P125-1116A0BS116AX</text>
<text x="210.3" y="243">F185-1108A1BSYC1</text>
<text x="27.2" y="246.6">10K</text>
<text x="41.3" y="246.6">10K</text>
<text x="55.4" y="246.6">10K</text>
<text x="71.3" y="246.6">10K</text>
<text x="85.4" y="246.6">10K</text>
<text x="99.5" y="246.6">10K</text>
<text x="113.6" y="246.6">10K</text>
</g>
<g font-size="3.2" fill="#8d2323">
<text x="167" y="23.2">1</text>
<text x="183.8" y="23.2">2</text>
<text x="172.2" y="24.6">+</text>
<text x="179.2" y="24.6">-</text>
<text x="227.5" y="28.9">1</text>
<text x="140.8" y="255.2" transform="rotate(-90 140.8 255.2)">1</text>
<text x="144.3" y="255.2" transform="rotate(-90 144.3 255.2)">2</text>
<text x="147.8" y="255.2" transform="rotate(-90 147.8 255.2)">3</text>
<text x="151.3" y="255.2" transform="rotate(-90 151.3 255.2)">4</text>
<text x="154.9" y="255.2" transform="rotate(-90 154.9 255.2)">5</text>
<text x="158.4" y="255.2" transform="rotate(-90 158.4 255.2)">6</text>
<text x="161.9" y="255.2" transform="rotate(-90 161.9 255.2)">7</text>
<text x="165.5" y="255.2" transform="rotate(-90 165.5 255.2)">8</text>
<text x="169" y="255.2" transform="rotate(-90 169 255.2)">9</text>
<text x="172.5" y="257.3" transform="rotate(-90 172.5 257.3)">10</text>
<text x="176" y="257.3" transform="rotate(-90 176 257.3)">11</text>
<text x="179.6" y="257.3" transform="rotate(-90 179.6 257.3)">12</text>
<text x="183.1" y="257.3" transform="rotate(-90 183.1 257.3)">13</text>
<text x="186.6" y="257.3" transform="rotate(-90 186.6 257.3)">14</text>
<text x="190.1" y="257.3" transform="rotate(-90 190.1 257.3)">15</text>
<text x="193.7" y="257.3" transform="rotate(-90 193.7 257.3)">16</text>
<text x="213.1" y="255.2" transform="rotate(-90 213.1 255.2)">1</text>
<text x="216.6" y="255.2" transform="rotate(-90 216.6 255.2)">2</text>
<text x="220.1" y="255.2" transform="rotate(-90 220.1 255.2)">3</text>
<text x="223.7" y="255.2" transform="rotate(-90 223.7 255.2)">4</text>
<text x="227.2" y="255.2" transform="rotate(-90 227.2 255.2)">5</text>
<text x="230.7" y="255.2" transform="rotate(-90 230.7 255.2)">6</text>
<text x="234.2" y="255.2" transform="rotate(-90 234.2 255.2)">7</text>
<text x="237.8" y="255.2" transform="rotate(-90 237.8 255.2)">8</text>
</g>
<g font-size="3.2" fill="#00f">
<text x="276.2" y="75.7" transform="rotate(-90 276.2 75.7)">2</text>
<text x="283.3" y="75.7" transform="rotate(-90 283.3 75.7)">1</text>
<text x="276.2" y="103.9" transform="rotate(-90 276.2 103.9)">2</text>
<text x="283.3" y="103.9" transform="rotate(-90 283.3 103.9)">1</text>
<text x="276.2" y="130.4" transform="rotate(-90 276.2 130.4)">2</text>
<text x="283.3" y="130.4" transform="rotate(-90 283.3 130.4)">1</text>
<text x="276.2" y="156.8" transform="rotate(-90 276.2 156.8)">2</text>
<text x="283.3" y="156.8" transform="rotate(-90 283.3 156.8)">1</text>
</g>
<g font-size="2.5" fill="#8d2323">
<text x="216.2" y="21.8">6</text>
<text x="227.5" y="21.4">5</text>
<text x="215.5" y="25.3">4</text>
<text x="216.2" y="28.5">2</text>
<text x="227.9" y="25">3</text>
</g>
<g font-size="2.1" fill="#a54b4b">
<text x="281.2" y="22.8">8</text>
<text x="290.1" y="21.1">8</text>
<text x="353.5" y="22.8">8</text>
<text x="362.5" y="21.1">8</text>
<text x="281.2" y="29.9">6</text>
<text x="281.2" y="26.4">7</text>
<text x="290.1" y="28.2">6</text>
<text x="290.1" y="24.6">7</text>
<text x="353.5" y="29.9">6</text>
<text x="353.5" y="26.4">7</text>
<text x="362.5" y="28.2">6</text>
<text x="362.5" y="24.6">7</text>
<text x="281.2" y="33.4">5</text>
<text x="290.1" y="35.2">4</text>
<text x="290.1" y="31.7">5</text>
<text x="353.5" y="33.4">5</text>
<text x="362.5" y="35.2">4</text>
<text x="362.5" y="31.7">5</text>
<text x="281.2" y="40.5">3</text>
<text x="281.2" y="37">4</text>
<text x="290.1" y="38.7">3</text>
<text x="353.5" y="40.5">3</text>
<text x="353.5" y="37">4</text>
<text x="362.5" y="38.7">3</text>
<text x="281.2" y="47.5">1</text>
<text x="281.2" y="44">2</text>
<text x="290.1" y="45.8">1</text>
<text x="290.1" y="42.3">2</text>
<text x="353.5" y="47.5">1</text>
<text x="353.5" y="44">2</text>
<text x="362.5" y="45.8">1</text>
<text x="362.5" y="42.3">2</text>
<text x="353.5" y="75.8">6</text>
<text x="362.5" y="77.6">5</text>
<text x="362.5" y="74">6</text>
<text x="353.5" y="82.8">4</text>
<text x="353.5" y="79.3">5</text>
<text x="362.5" y="81.1">4</text>
<text x="353.5" y="89.9">2</text>
<text x="353.5" y="86.3">3</text>
<text x="362.5" y="88.1">2</text>
<text x="362.5" y="84.6">3</text>
<text x="353.5" y="93.4">1</text>
<text x="362.5" y="91.7">1</text>
<text x="362.5" y="118.1">8</text>
<text x="351.9" y="123.4">CS</text>
<text x="362.5" y="125.2">6</text>
<text x="362.5" y="121.6">7</text>
<text x="349" y="130.4">MISO</text>
<text x="349" y="126.9">MOSI</text>
<text x="362.5" y="128.7">5</text>
<text x="350" y="137.5">GND</text>
<text x="350.4" y="134">SCK</text>
<text x="362.5" y="135.8">3</text>
<text x="362.5" y="132.2">4</text>
<text x="362.5" y="142.8">1</text>
<text x="362.5" y="139.3">2</text>
<text x="351.2" y="144.6">Vcc</text>
<text x="351.9" y="172.8">CS</text>
<text x="362.5" y="171">6</text>
<text x="260.6" y="179.9">1</text>
<text x="295.2" y="179.9">28</text>
<text x="349" y="179.8">MOSI</text>
<text x="350.4" y="176.3">SCK</text>
<text x="362.5" y="178.1">4</text>
<text x="362.5" y="174.6">5</text>
<text x="260.6" y="183.4">2</text>
<text x="269.6" y="181.6">NC_1</text>
<text x="269.6" y="185.1">A12</text>
<text x="283.2" y="181.6">VCC</text>
<text x="283.3" y="185.1">!WE</text>
<text x="295.2" y="183.4">27</text>
<text x="349" y="183.4">MISO</text>
<text x="362.5" y="185.1">2</text>
<text x="362.5" y="181.6">3</text>
<text x="260.6" y="186.9">3</text>
<text x="260.6" y="190.4">4</text>
<text x="269.6" y="188.6">A7</text>
<text x="281.8" y="188.6">NC_2</text>
<text x="295.2" y="186.9">26</text>
<text x="295.2" y="190.4">25</text>
<text x="350" y="190.4">GND</text>
<text x="351.2" y="186.9">Vcc</text>
<text x="362.5" y="188.7">1</text>
<text x="260.6" y="194">5</text>
<text x="260.6" y="197.5">6</text>
<text x="269.6" y="192.2">A6</text>
<text x="269.6" y="195.7">A5</text>
<text x="284.8" y="192.2">A8</text>
<text x="284.8" y="195.7">A9</text>
<text x="295.2" y="194">24</text>
<text x="295.2" y="197.5">23</text>
<text x="260.6" y="201">7</text>
<text x="269.6" y="199.2">A4</text>
<text x="269.6" y="202.8">A3</text>
<text x="283.4" y="199.2">A11</text>
<text x="283.7" y="202.8">!OE</text>
<text x="295.2" y="201">22</text>
<text x="260.6" y="204.6">8</text>
<text x="260.6" y="208.1">9</text>
<text x="269.6" y="206.3">A2</text>
<text x="269.6" y="209.8">A1</text>
<text x="283.4" y="206.3">A10</text>
<text x="283.9" y="209.8">!CE</text>
<text x="295.2" y="204.6">21</text>
<text x="295.2" y="208.1">20</text>
<text x="259.3" y="211.6">10</text>
<text x="259.3" y="215.1">11</text>
<text x="269.6" y="213.3">A0</text>
<text x="282.7" y="213.3">I/O7</text>
<text x="295.2" y="211.6">19</text>
<text x="295.2" y="215.1">18</text>
<text x="259.3" y="218.7">12</text>
<text x="269.6" y="216.9">I/O0</text>
<text x="269.6" y="220.4">I/O1</text>
<text x="282.7" y="216.9">I/O6</text>
<text x="282.7" y="220.4">I/O5</text>
<text x="295.2" y="218.7">17</text>
<text x="351.7" y="218.6">6</text>
<text x="360.7" y="220.4">5</text>
<text x="360.7" y="216.9">6</text>
<text x="259.3" y="222.2">13</text>
<text x="259.3" y="225.7">14</text>
<text x="269.6" y="223.9">I/O2</text>
<text x="269.6" y="227.5">GND</text>
<text x="282.7" y="223.9">I/O4</text>
<text x="282.7" y="227.5">I/O3</text>
<text x="295.2" y="222.2">16</text>
<text x="295.2" y="225.7">15</text>
<text x="351.7" y="225.7">4</text>
<text x="351.7" y="222.2">5</text>
<text x="360.7" y="227.5">3</text>
<text x="360.7" y="224">4</text>
<text x="351.7" y="232.7">2</text>
<text x="351.7" y="229.2">3</text>
<text x="360.7" y="231">2</text>
<text x="351.7" y="236.3">1</text>
<text x="360.7" y="234.5">1</text>
</g>
</svg>
